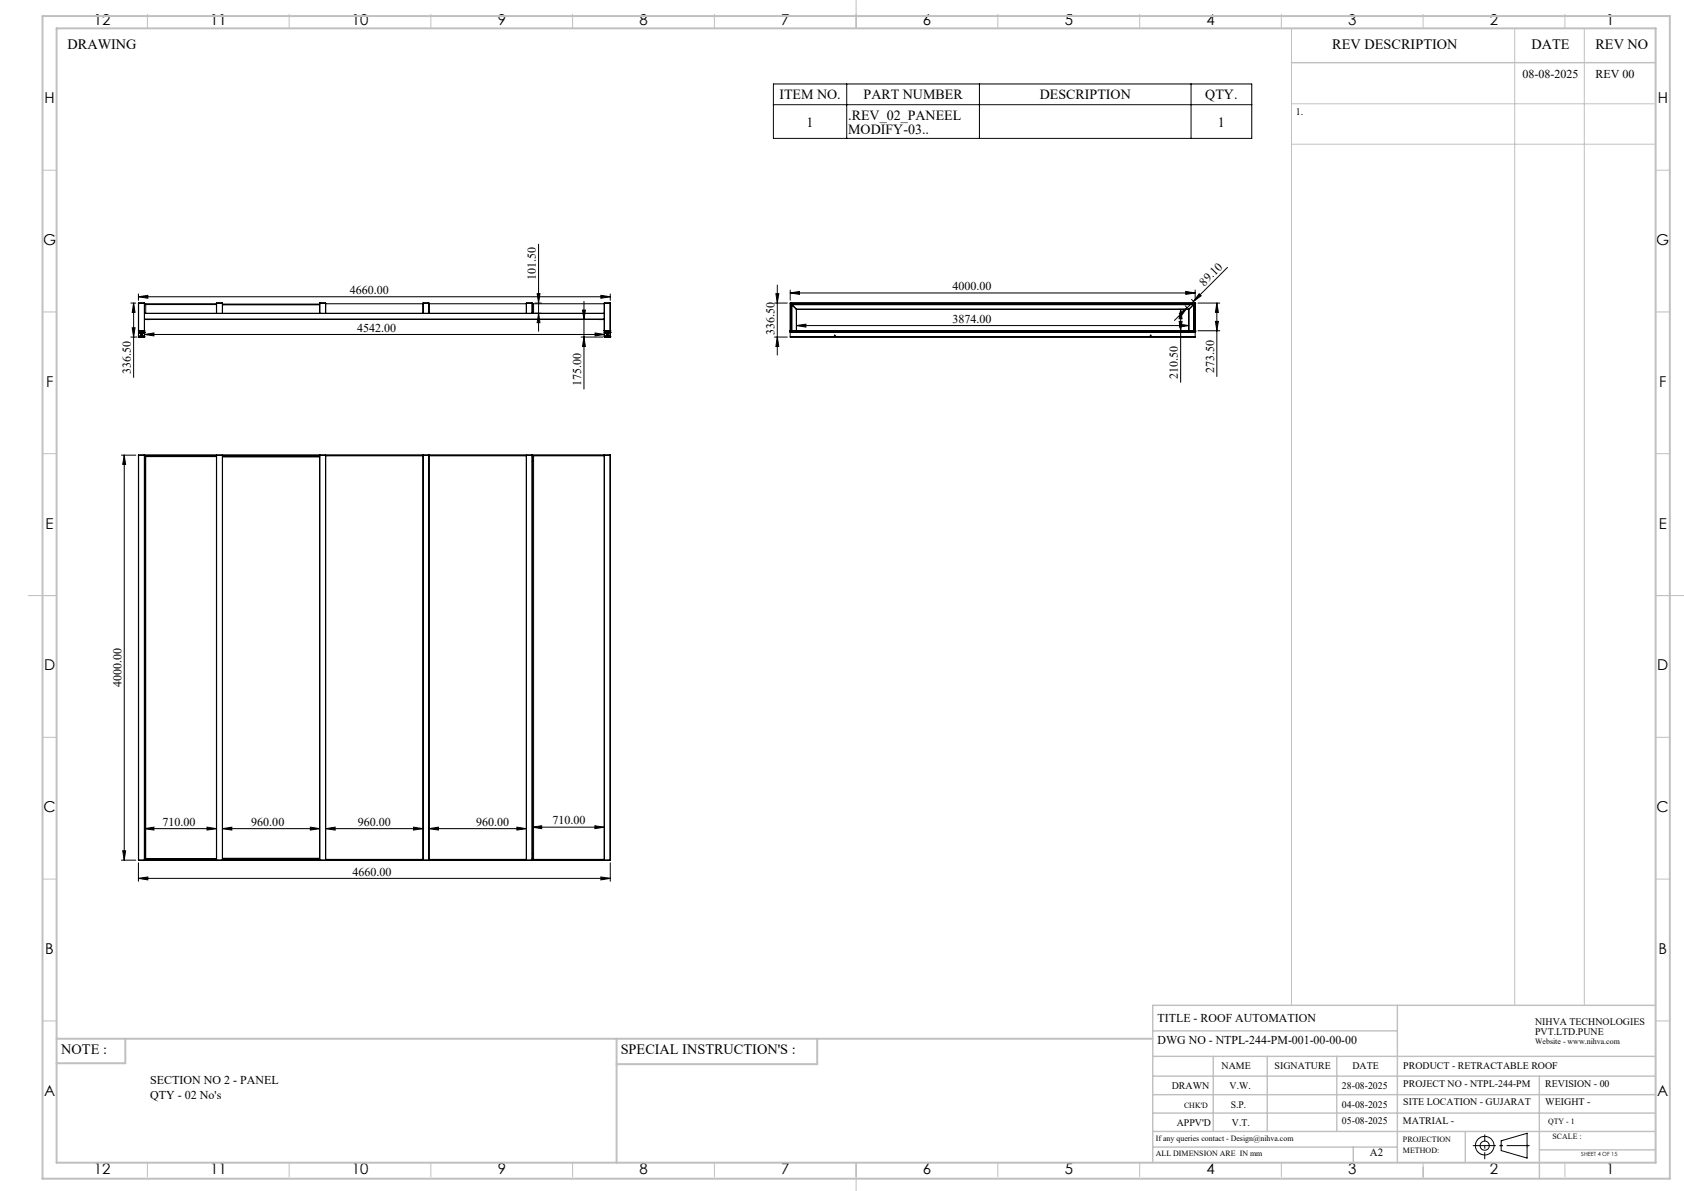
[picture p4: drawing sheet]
<svg xmlns="http://www.w3.org/2000/svg" width="594mm" height="420mm" viewBox="0 0 594 420" stroke-linecap="round" stroke-linejoin="round" font-family="sans-serif">
<g fill="none" stroke="#000" stroke-width=".35">
<path d="M272.8 29.6h168.7v19.2h-168.7zM272.8 36.9h168.7M298.7 29.6v19.2M345.5 29.6v19.2M420.1 29.6v19.2M190 86.1v30.7M433 94.3l-18.7 18.7M46.1 106.9h1.8M46.1 118.9h2.2M46.6 115.6h1l-.5 3.3zM47.1 106.9v26.2M47.1 106.9l.5 3.3h-1z"/>
<path d="M48.9 106.9h.1M48.8 118.8l.3 .1v-.3l.2 .3h1.3v-.3l.1 .3 .3-.1M48.9 117.2h.1M48.8 116.8h.1M48.8 117.2v1.6M48.8 104.7l3.3-.5v1zM48.8 103.7v2.2M48.8 104.7h166.5M48.9 116.6h.1M48.9 116.8h.7v.4M48.9 116.7h.1M48.9 116.8h.1"/>
<path d="M48.9 116.6l-.1 .1M48.9 117.3h.1M48.9 106.9h2M48.9 116.6h2M48.9 106.9l-.1 9.9M49.3 117.5h.1M49.3 117.3h.1M49.3 117.3v.2M49.4 117.3h.1M49.4 117.5h.1M49.4 117.3v.2M49.6 117.3v1.5l-.2-.2-.5 .2"/>
<path d="M49.6 117.2l-.7 .1M49.7 116.8h.1M49.7 118.8h.1M49.7 116.8h.4M49.7 118.8h.4M49.7 116.8v2M50.1 118.8h.1M50.1 116.8h.1M50.1 116.8v2M50.2 116.8h.1M50.2 116.8v.4M50.2 117.3h.1"/>
<path d="M50.2 118.8l.2-.2 .5 .2M50.2 118.8h.1M50.2 117.3v1.5M50.4 117.3h.1M50.4 117.5h.1M50.4 117.3v.2M50.5 117.5h.1M50.5 117.3h.1M50.5 116.7h.1M50.5 116.7l.5 .1M50.5 116.7l-.3 .1M50.9 106.9h.1"/>
<path d="M50.9 116.6h.1M50.9 116.6l.1 .1M50.9 116.8h.1M50.9 117.2h.1M50.9 117.3h.1M50.9 118.8h.1M50.9 116.7h.1M50.9 117.2l-.7 .1M50.9 106.9v9.9M50.9 117.3v1.5M51 118l3.3-.6v1zM51 118h162.2"/>
<path d="M51 112.6h.3M51 110.5h162.1zM51 112.6h162.1M51 117.2h.1M51 116.8h.1M51 106.9v9.9M51 117.2v1.7M51.4 112.6h1.3M51.4 110.4l-.4 .1M51.4 107.4v3.1M51.4 107.4h24.9M52.8 112.6h.3"/>
<path d="M76.3 106.9l.1 3.6zM76.3 107.1h-24.9v.3M76.4 106.9h2M78.4 106.9h.1M78.4 106.9v3.6l.1-3.6M78.5 107.2h34.2M78.5 107.5h34.2M112.8 106.9h.1M112.8 110.5h.1M112.8 106.9h2M112.8 106.9v3.6M114.8 106.9l.1 3.6z"/>
<path d="M114.9 107.1h34.3M149.3 106.9h-.1M149.3 106.9v3.6l-.1-3.6M149.3 106.9h2M151.3 106.9h.1M151.3 106.9v3.6v-3.6M151.3 107.1h34.3M185.6 106.9l.1 3.6zM185.7 106.9h2M187.7 106.9v3.6zM188.7 106.9h2.3M189.5 103.6h1l-.5 3.3z"/>
<path d="M190 110.5l.5 3.3h-1zM205 118.9h7.6M205.5 109.3h1l-.5 3.3zM206 118.9l.5 3.3h-1zM206 106.3v30.9M209.9 117.4l3.3 .6-3.3 .4zM211 112.6h.3M211.4 112.6h1.3M211.9 104.2l3.4 .5-3.4 .5zM212.8 112.6h.3M213.1 117.2v1.7l.3-.3 .2 .3h1.2l.1-.3 .3 .3 .1-1.7M213.1 117.2h.1"/>
<path d="M213.1 116.8h.1M213.1 116.6h.1M213.1 107.1h-24.9v3.4M213.1 106.9v9.9M213.2 106.9h-.1M213.2 117.2h.1M213.2 116.7h.1M213.2 117.3h.1M213.2 118.8h.1M213.2 116.6l-.1 .1M213.2 106.9h2M213.2 106.9v9.9"/>
<path d="M213.2 117.3v1.6M213.2 116.6h2M213.2 118.8l.2-.2 .5 .2M213.6 117.3h.1M213.6 116.7h.1M213.6 117.5h.1M213.6 116.7l.3 .1M213.6 116.7l-.5 .1M213.6 117.3v.2M213.7 117.3h.1M213.7 117.3v.2M213.9 116.8v.4"/>
<path d="M213.9 116.8h.1M213.9 118.8h.1M213.9 117.3h.1M213.9 117.2l-.7 .1M213.9 117.3v1.5M214 116.8h.1M214 118.8h.1M214 118.8h.4M214 116.8h.4M214 116.8v2M214.4 116.8v2M214.5 116.8h.1"/>
<path d="M214.5 117.2h.1M214.5 118.8l.2-.2 .5 .2M214.5 117.3h.1M214.5 118.8h.1M214.7 117.5h.1M214.7 117.3h.1M214.7 117.3v.2M214.8 116.7h.1M214.8 117.3h.1M214.8 117.5h.1M214.8 116.7l.5 .1M214.8 116.7l-.3 .1"/>
<path d="M214.8 117.3v.2M215.2 106.9h.1M215.2 116.8h.1M215.2 116.7h.1M215.2 117.2h.1M215.2 118.8h.1M215.2 117.3h.1M215.2 116.6l.1 .1M215.2 116.6h.1M215.2 117.2l-.7 .1M215.2 106.9v9.9M215.2 117.3v1.5"/>
<path d="M215.3 117.2h.1M215.3 116.8h.1M215.3 106.9v9.9M215.3 103.7v2.2M273.2 106.9h4.5M273.2 118.9h4.5M273.7 103.6h1l-.5 3.3zM274.2 118.9l.5 3.3h-1zM274.2 100.5v24.7M278.7 106.9h.1M278.7 116.8h.1M278.7 118.8h142.9"/>
<path d="M278.7 117.2h.1M278.7 103.3l3.3-.5v1zM278.7 106.9h142.9M278.7 117.2h142.9M278.7 102.3v3.6M278.7 106.9v11.9M278.7 103.3h142.9M278.8 116.6l-.1 .1M278.8 116.6h142.7M278.8 106.9h142.7M278.8 106.9l2.1 2.1M278.8 106.9v9.7"/>
<path d="M278.8 107h.1M278.8 116.6h.1M278.9 107h.1M278.9 107h142.5M279.3 107.4h.1M279.3 116.6h.1M279.3 107.4h141.7M279.3 107.4v9.2M280.9 109l.1 .1M280.9 109v7.6l.1-7.5M280.9 109h138.5M281 109.1h138.3"/>
<path d="M281 114.8l3.3-.5v1zM281 114.8h138.3M293 116.8h.1M293 116.8v.4M294.3 118.3h.2M294.4 118.2v.2M295.8 116.8h.1M295.8 116.8v.4M404.4 116.8h.1M404.4 116.8v.4M405.8 118.3h.1M405.9 118.2v.2"/>
<path d="M407.3 116.8h.1M407.3 116.8v.4M415.9 113.3h1l-.4 3.3zM416 114.3l3.3 .5-3.3 .5zM416.1 110.5l2.6-2-1.9 2.7zM416.5 109.1v25.7M416.5 109.1l.4 3.3h-1zM418 107.8l.6 .6M418.3 102.8l3.3 .5-3.3 .5zM419.4 109l-.1 .1M419.4 109v7.6l-.1-7.5M420.3 105.6l.6 .6"/>
<path d="M421 107.4h.1M421 116.6h.1M421 107.4l-1.6 1.6M421 107.4v9.2M421.4 107h.1M421.4 116.6h.1M421.4 107l-.4 .4M421.4 107v9.6M421.5 116.6l.1 .1M421.5 106.9l-.1 .1M421.5 106.9v9.7M421.6 102.3v3.6"/>
<path d="M421.6 106.9h-.1M421.6 116.8h.1M421.6 117.2h.1M421.6 116.7l-142.9 .1M421.6 106.9v11.9M422.6 106.9h7.6M422.6 116.6h7.6M423 103.6l.7 .7-2.7 2zM428.7 113.3h1.1l-.6 3.3zM429.2 106.9v25.9M429.2 106.9l.6 3.3h-1.1zM42.8 160.5h5.1"/>
<path d="M43.8 160.5l.5 3.3h-1zM43.8 160.5v142.8M48.9 160.5h.1M48.8 160.5h.1M48.8 160.5l.1 142.8M48.9 160.5h166.3M50.9 160.5l.1 .1M50.9 160.5v142.8M51 161.6h.1M51 162.6h.1M51 160.6v142.7M51 160.6h25.3"/>
<path d="M51 161h25.3M51 161.6v140.6M51 161.6h.4M76.3 160.6l.1 142.7M76.3 160.7h-24.9v142.4h24.9M76.3 160.6v142.7M78.4 160.5l.1 .1M78.4 160.5v142.8M78.5 160.6v142.7M78.5 160.8h34.2M78.5 160.6h34.2M78.5 161.1h34.2"/>
<path d="M112.8 160.5l-.1 .1M112.8 160.5v142.8M114.9 160.6l-.1 142.7M114.9 160.6v142.7M114.9 160.7h34.3M114.9 160.6h34.3M149.2 160.6v142.7M149.3 160.5l-.1 .1M149.3 160.5l-.1 142.8M151.3 160.5v.1M151.3 160.5v142.8M151.3 160.6v142.7"/>
<path d="M151.3 160.7h34.3M151.3 160.6h34.3M185.6 160.6l.1 142.7M185.6 160.6v142.7M187.7 160.6v142.7M187.7 160.6h25.4M187.7 161h.5M187.7 162.7h.5M187.7 162.6h.5M213.1 160.7h-24.9v142.4h24.9M213.1 160.6v142.7M213.2 160.5l-.1 .1"/>
<path d="M213.2 160.5v142.8M215.2 160.5h.1M215.2 160.5v142.8M51 292.2l3.3-.5v1zM51 292.2h25.3M73 291.7l3.3 .5-3.3 .5zM78.5 292.2l3.3-.5v1zM78.5 292.2h34.2M109.5 291.7l3.2 .5-3.2 .5zM114.9 292.2l3.3-.5v1zM114.9 292.2h34.3M145.9 291.7l3.3 .5-3.3 .5z"/>
<path d="M151.3 292.2l3.3-.5v1zM151.3 292.2h34.3M182.3 291.7l3.3 .5-3.3 .5zM187.7 291.7l3.4-.5v1zM187.7 291.7h25.4M209.8 291.2l3.3 .5-3.3 .5zM42.8 303.3h5.1M43.3 300h1l-.5 3.3zM48.8 303.3h.1M48.8 309.8l3.3-.5v1zM48.8 304.3v6.5M48.8 309.8h166.5"/>
<path d="M48.9 303.3h.1M48.9 303.3h166.3M51 303.3h-.1M51 302.2h.1M51 301.1h.1M51 303.2h25.3M51 302.8h25.3M51 303.3h25.3M51 302.2h.4M76.3 303.3h.1M78.5 303.3h-.1M78.5 302.9h34.2"/>
<path d="M78.5 303.2h34.2M78.5 302.7h34.2M78.5 303.3h34.2M112.7 303.3h.1M114.9 303.3h-.1M114.9 303.1h34.3M114.9 303.2h34.3M114.9 303.3h34.3M151.3 303.3h.1M151.3 303.1h34.3M151.3 303.2h34.3M151.3 303.3h34.3"/>
<path d="M185.6 303.3h.1M187.7 303.3h.1M187.7 303.2h25.4M187.7 302.8h.5M187.7 301.1h.5M187.7 303.3h25.4M211.9 309.3l3.4 .5-3.4 .5zM213.1 303.3h.1M215.2 303.3h.1M215.3 304.3v6.5M529.5 402.3l9.2-2.7v8.8l-9.2-2.7z"/>
<circle cx="294.4" cy="118.3" r=".13"/>
<circle cx="405.8" cy="118.3" r=".13"/>
<circle cx="523.7" cy="404" r="1.62"/>
<circle cx="523.7" cy="404" r="3.3"/>
</g>
<g fill="none" stroke="#c0c0c0" stroke-width=".35">
<path d="M52 5v5M102 5v5M152 5v5M202 5v5M252 5v5M302 0v10M352 5v5M402 5v5M452 5v5M455.5 10v344.5M502 5v5M534.3 10v344.5"/>
<path d="M552 5v5M558.8 10v344.5M455.5 36.6h128.5M455.5 50.9h128.5M15 60h5M584 60h5M15 110h5M584 110h5M15 160h5M584 160h5M10 210h10M584 210h10"/>
<path d="M15 260h5M584 260h5M15 310h5M584 310h5M15 360h5M584 360h5M52 410v5M102 410v5M152 410v5M202 410v5M252 410v5M302 410v10"/>
<path d="M352 410v5M402 410v5M452 410v5M502 410v5M502 411.6v4.1M529 404h1M529.2 403.7l.7 .7M529.5 403.5v1M529.9 403.7l-.7 .7M538.1 404h1.1M538.3 403.7l.7 .7M538.7 403.5v1"/>
<path d="M539 403.7l-.7 .7M552 410v5"/>
</g>
<path d="M294.3 118.3h-.1M294.6 118.3h.1" fill="none" stroke="#000" stroke-width=".35" stroke-dasharray="15.2 1.3 1.3 1.3" stroke-linecap="butt"/>
<path d="M519.5 404h20.1" fill="none" stroke="#000" stroke-width=".35" stroke-dasharray="15.2 1.3 1.3 1.3" stroke-dashoffset="7.1" stroke-linecap="butt"/>
<path d="M523.7 408.8v-8.7" fill="none" stroke="#000" stroke-width=".35" stroke-dasharray="15.2 1.3 1.3 1.3" stroke-dashoffset="12.8" stroke-linecap="butt"/>
<g fill="none" stroke="#c0c0c0" stroke-width=".5">
<path d="M455.5 22.1h128.5M492.9 354.5v55.5M584 354.5h-177.4v55.5M406.6 372.5h177.4M406.6 379.5h177.4M406.6 363.5h86.3M428 372.5v26.5M447 372.5v26.5M471.5 372.5v26.5M543 379.5v36.2M406.6 392.5h177.4M406.6 386h177.4"/>
<path d="M406.6 399h177.4M516.9 399v11M406.6 404.5h86.3M477.3 404.5v5.5M543 405.5h41"/>
</g>
<path d="M15 5.7h574v410h-574zM20 10h564v400h-564zM20 366.3h386.6M44.2 366.3v8.6h-24.2M217.5 366.3v43.7M288.3 366.3v9h-70.8" fill="none" stroke="#c0c0c0" stroke-width=".7"/>
<g fill="#000">
<path d="M46.6 115.6h1l-.5 3.3zM47.1 106.9l.5 3.3h-1zM415.9 113.3h1l-.4 3.3zM416.5 109.1l.4 3.3h-1zM428.7 113.3h1.1l-.6 3.3zM429.2 106.9l.6 3.3h-1.1z"/>
<path d="M51 118l3.3-.6v1zM209.9 117.4l3.3 .6-3.3 .4z"/>
<path d="M189.5 103.6h1l-.5 3.3zM190 110.5l.5 3.3h-1zM205.5 109.3h1l-.5 3.3zM206 118.9l.5 3.3h-1zM43.8 160.5l.5 3.3h-1zM43.3 300h1l-.5 3.3z"/>
<path d="M211.9 104.2l3.4 .5-3.4 .5zM48.8 104.7l3.3-.5v1zM211.9 309.3l3.4 .5-3.4 .5zM48.8 309.8l3.3-.5v1z"/>
<path d="M274.2 118.9l.5 3.3h-1zM273.7 103.6h1l-.5 3.3z"/>
<path d="M278.7 103.3l3.3-.5v1zM418.3 102.8l3.3 .5-3.3 .5zM281 114.8l3.3-.5v1zM416 114.3l3.3 .5-3.3 .5zM51 292.2l3.3-.5v1zM73 291.7l3.3 .5-3.3 .5zM78.5 292.2l3.3-.5v1zM109.5 291.7l3.2 .5-3.2 .5zM151.3 292.2l3.3-.5v1zM182.3 291.7l3.3 .5-3.3 .5zM187.7 291.7l3.4-.5v1zM209.8 291.2l3.3 .5-3.3 .5z"/>
<path d="M416.1 110.5l2.6-2-1.9 2.7zM423 103.6l.7 .7-2.7 2z"/>
<path d="M114.9 292.2l3.3-.5v1zM145.9 291.7l3.3 .5-3.3 .5z"/>
</g>
<g font-size="5.3">
<text x="33.1" y="8.9">12</text>
<text x="74.1" y="8.9">11</text>
<text x="124.1" y="8.9">10</text>
<text x="175.6" y="8.9">9</text>
<text x="225.6" y="8.9">8</text>
<text x="275.6" y="8.9">7</text>
<text x="325.6" y="8.9">6</text>
<text x="375.6" y="8.9">5</text>
<text x="425.6" y="8.9">4</text>
<text x="475.6" y="8.9">3</text>
<text x="525.6" y="8.9">2</text>
<text x="566.6" y="8.9">1</text>
<text x="15.7" y="36.4">H</text>
<text x="584.7" y="36.4">H</text>
<text x="15.2" y="86.4">G</text>
<text x="584.2" y="86.4">G</text>
<text x="16.2" y="136.4">F</text>
<text x="585.2" y="136.4">F</text>
<text x="16.1" y="186.4">E</text>
<text x="585.1" y="186.4">E</text>
<text x="15.5" y="236.4">D</text>
<text x="584.5" y="236.4">D</text>
<text x="15.4" y="286.4">C</text>
<text x="584.4" y="286.4">C</text>
<text x="16" y="336.4">B</text>
<text x="585" y="336.4">B</text>
<text x="15.5" y="386.4">A</text>
<text x="584.5" y="386.4">A</text>
<text x="33.1" y="413.9">12</text>
<text x="74.1" y="413.9">11</text>
<text x="124.1" y="413.9">10</text>
<text x="175.6" y="413.9">9</text>
<text x="225.6" y="413.9">8</text>
<text x="275.6" y="413.9">7</text>
<text x="325.6" y="413.9">6</text>
<text x="375.6" y="413.9">5</text>
<text x="425.6" y="413.9">4</text>
<text x="475.6" y="413.9">3</text>
<text x="525.6" y="413.9">2</text>
<text x="566.6" y="413.9">1</text>
</g>
<g font-size="5">
<text x="23.8" y="17.2">DRAWING</text>
<text x="470" y="17.4">REV DESCRIPTION</text>
<text x="540.2" y="17.4">DATE</text>
<text x="562.8" y="17.4">REV NO</text>
<text x="21.6" y="371.8">NOTE :</text>
<text x="218.9" y="371.8">SPECIAL INSTRUCTION'S :</text>
</g>
<g font-size="4.9">
<text x="274.9" y="35">ITEM NO.</text>
<text x="304.6" y="35">PART NUMBER</text>
<text x="366.8" y="35">DESCRIPTION</text>
<text x="425.2" y="35">QTY.</text>
<text x="284.5" y="44.6">1</text>
<text x="299.2" y="42.2">.REV_02_PANEEL</text>
<text x="299.2" y="47.1">MODIFY-03..</text>
<text x="429.6" y="44.6">1</text>
</g>
<g font-size="4.2">
<text x="537.1" y="27.6">08-08-2025</text>
<text x="562.8" y="27.6">REV 00</text>
<text x="189" y="98.8" transform="rotate(-90 189 98.8)">101.50</text>
<text x="424.8" y="101.1" transform="rotate(-45 424.8 101.1)">89.10</text>
<text x="123.4" y="103.6">4660.00</text>
<text x="336" y="102.3">4000.00</text>
<text x="336" y="113.8">3874.00</text>
<text x="126" y="116.9">4542.00</text>
<text x="273.2" y="118.2" transform="rotate(-90 273.2 118.2)">336.50</text>
<text x="428.3" y="131.7" transform="rotate(-90 428.3 131.7)">273.50</text>
<text x="46.1" y="132" transform="rotate(-90 46.1 132)">336.50</text>
<text x="205" y="136.1" transform="rotate(-90 205 136.1)">175.00</text>
<text x="415.5" y="133.7" transform="rotate(-90 415.5 133.7)">210.50</text>
<text x="42.8" y="242.4" transform="rotate(-90 42.8 242.4)">4000.00</text>
<text x="57.4" y="291.2">710.00</text>
<text x="88.7" y="291.2">960.00</text>
<text x="126.2" y="291.2">960.00</text>
<text x="167.9" y="291.2">960.00</text>
<text x="194.9" y="290.7">710.00</text>
<text x="124.4" y="308.7">4660.00</text>
<text x="408.3" y="360.3">TITLE - ROOF AUTOMATION</text>
<text x="408.3" y="368.2">DWG NO - NTPL-244-PM-001-00-00-00</text>
<text x="53" y="382.2">SECTION NO 2 - PANEL</text>
<text x="53" y="387.4">QTY - 02 No's</text>
</g>
<text font-size="3.9" x="483.2" y="407.7">A2</text>
<g font-size="3.5">
<text x="457" y="40.6">1.</text>
<text x="541.5" y="361.3">NIHVA TECHNOLOGIES</text>
<text x="541.5" y="364.9">PVT.LTD.PUNE</text>
<text x="430.9" y="377">NAME</text>
<text x="449.6" y="377">SIGNATURE</text>
<text x="477" y="377">DATE</text>
<text x="495" y="377">PRODUCT - RETRACTABLE ROOF</text>
<text x="495" y="383.3">PROJECT NO - NTPL-244-PM</text>
<text x="545.1" y="383.3">REVISION - 00</text>
<text x="413.3" y="384.1">DRAWN</text>
<text x="433.7" y="384.1">V.W.</text>
<text x="473.4" y="384.1">28-08-2025</text>
<text x="495" y="389.8">SITE LOCATION - GUJARAT</text>
<text x="545.1" y="389.8">WEIGHT -</text>
<text x="434.1" y="390.6">S.P.</text>
<text x="473.4" y="390.6">04-08-2025</text>
<text x="415.1" y="396.9">APPV'D</text>
<text x="434.6" y="396.9">V.T.</text>
<text x="473.4" y="396.5">05-08-2025</text>
<text x="494.8" y="396.5">MATRIAL -</text>
</g>
<g font-size="2.8">
<text x="541.5" y="368.3">Website - www.nihva.com</text>
<text x="417.6" y="390.6">CHK'D</text>
<text x="546.1" y="396.5">QTY - 1</text>
<text x="547.6" y="401.7">SCALE :</text>
<text x="407.7" y="402.2">If any queries contact - Design@nihva.com</text>
<text x="407.7" y="407.7">ALL DIMENSION ARE IN mm</text>
<text x="494.8" y="402.7">PROJECTION</text>
<text x="494.8" y="406.5">METHOD:</text>
</g>
<text font-size="2" x="557.8" y="407.8">SHEET 4 OF 15</text>
</svg>
